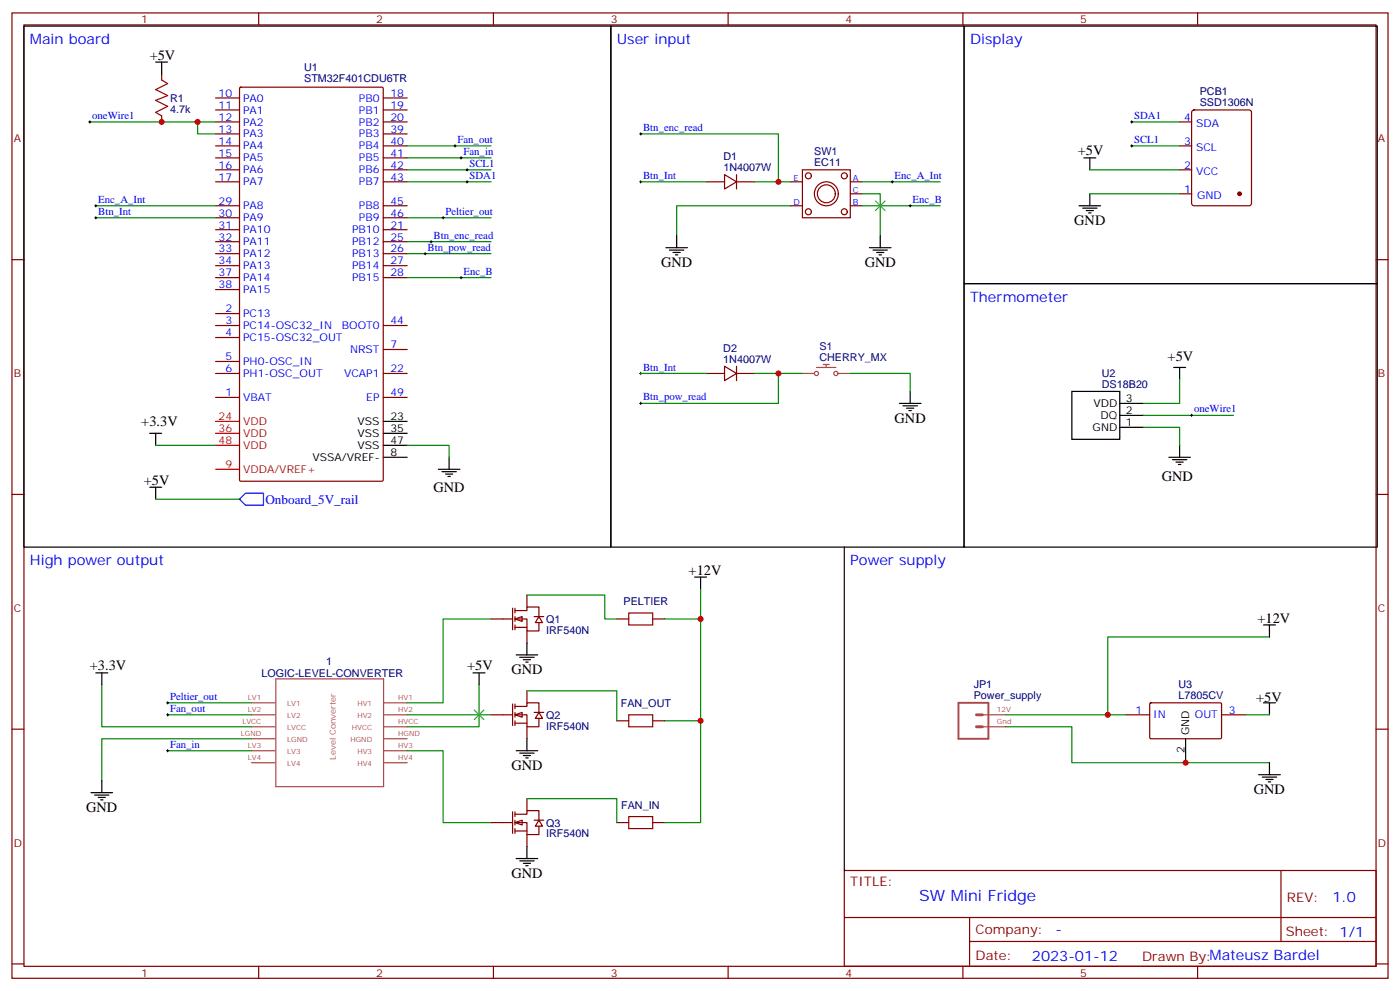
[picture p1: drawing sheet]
<svg xmlns="http://www.w3.org/2000/svg" width="412mm" height="292mm" viewBox="0 0 412 292" stroke-linecap="round" stroke-linejoin="round" font-family="sans-serif">
<g fill="none" stroke="#870000" stroke-width=".35">
<path d="M3.5 3.8h405.4v284.3h-405.4zM7.1 7.3h398.2v277.3h-398.2zM76.2 3.8v3.5M145.3 3.8v3.5M214.5 3.8v3.5M283.6 3.8v3.5M352.8 3.8v3.5M47.6 21.8v1.8M47.6 34.1v1.8M63.5 39.4h7.1M63.5 35.9h7.1M63.5 32.4h7.1"/>
<path d="M63.5 28.9h7.1M70.6 25.9l.3-.2h41.6l.3 .2 .1 115.5-.2 .3h-41.8l-.3-.1zM112.9 39.4h7M112.9 35.9h7M112.9 32.4h7M112.9 28.9h7M347.5 35.9h3.5M351.2 32.6l.5-.2h16.2l.7 .4 .1 27.1-.5 .7h-16.5l-.6-.5-.1-27zM63.5 53.6h7.1M63.5 50h7.1M63.5 46.5h7.1M63.5 43h7.1"/>
<path d="M112.9 53.6h7M112.9 50h7M112.9 46.5h7M112.9 43h7M232.8 53.6h3.6M236.4 50h14.1v14.1h-14.1zM250.5 53.6h3.5M250.5 57.1h3.5M347.5 50h3.5M347.5 43h3.5M347.5 57.1h3.5M3.5 76.5h3.6"/>
<path d="M63.5 64.1h7.1M63.5 60.6h7.1M63.5 78.2h7.1M63.5 74.7h7.1M63.5 71.2h7.1M63.5 67.7h7.1M112.9 64.1h7M112.9 60.6h7M112.9 78.2h7M112.9 74.7h7M112.9 71.2h7M112.9 67.7h7"/>
<path d="M232.8 60.6h3.6M250.5 60.6h3.5M405.3 76.5h3.6M63.5 95.9h7.1M63.5 99.4h7.1M63.5 92.4h7.1M63.5 81.8h7.1M63.5 85.3h7.1M112.9 95.9h7M112.9 81.8h7M63.5 117.1h7.1M63.5 110h7.1"/>
<path d="M63.5 106.5h7.1M112.9 117.1h7M112.9 110h7M112.9 102.9h7M3.5 145.6h3.6M405.3 145.6h3.6M3.5 214.8h3.6M331.6 210.5h7.1M338.7 207.2l.3-.2 20.7 .1 .1 .3v10l-.3 .2-20.7-.1-.1-.3zM359.8 210.5h7.1M405.3 214.8h3.6M248.7 256.4h156.6v28.2h-156.6z"/>
<path d="M377.3 256.4v20.9M248.7 270.2h156.5M285.6 277.3h119.6M285.6 270.2v14.2M3.5 283.9h3.6M76.2 284.6v3.5M145.3 284.6v3.5M214.5 284.6v3.5M283.6 284.6v3.5M352.8 284.6v3.5M405.3 283.9h3.6"/>
<circle cx="238.1" cy="51.8" r=".88"/>
<circle cx="243.4" cy="57.1" r="3.5"/>
<circle cx="243.4" cy="57.1" r="2.65"/>
<circle cx="248.7" cy="51.8" r=".88"/>
<circle cx="238.1" cy="62.4" r=".88"/>
<circle cx="248.7" cy="62.4" r=".88"/>
</g>
<path d="M63.5 131.2h7.1M63.5 127.6h7.1M63.5 124.1h7.1M63.5 138.2h7.1" fill="none" stroke="#f00" stroke-width=".35"/>
<g fill="none" stroke="#000" stroke-width=".35">
<path d="M7.1 7.7h172.8v153.4h-172.8zM45.9 18.3h3.5M47.6 18.3v3.5M179.9 7.7h104.1v153.4h-104.1zM284 7.7h121.7v75.8h-121.7zM284 83.5h121.7v77.6h-121.7zM315.7 115.3h14.1v14.1h-14.1zM329.8 118.8h7.1M44.1 127.6h3.5M45.9 127.6v3.6M112.9 131.2h7M112.9 127.6h7"/>
<path d="M112.9 124.1h7M112.9 134.7h7M129.1 138.2h6.4M130.2 138.9h4.2M131.2 139.6h2.1M132.3 134.7v3.5M329.8 125.9h7.1M329.8 122.3h7.1M131.9 140.3h.7M349.2 217.6v7"/>
</g>
<g fill="none" stroke="#008700" stroke-width=".35">
<path d="M26.5 35.9h31.7v3.5h5.3M58.2 35.9h5.3M119.9 50h24.7M119.9 53.6h24.7M119.9 46.5h24.7M119.9 43h24.7M28.2 60.6h35.3M28.2 64.1h35.3M119.9 71.2h24.7M119.9 74.7h24.7M119.9 64.1h24.7M119.9 81.8h24.7"/>
<path d="M45.9 131.2h17.6M119.9 131.2h12.4v3.5"/>
</g>
<path d="M47.6 23.6l1.8 1-3.5 1.8 3.5 1.8-3.5 1.4 3.5 1.7-3.5 1.8 1.7 1" fill="none" stroke="#a10000" stroke-width=".35"/>
<g fill="none" stroke="#000" stroke-width=".29">
<path d="M26.1 35.9h.7M26.5 35.6v.7M133.7 43h.7M134.1 42.6v.7M135.5 46.5h.7M135.8 46.1v.7M137.2 50h.7M137.2 53.6h.7M137.6 49.7v.7M137.6 53.2v.7M27.9 60.6h.7M27.9 64.1h.7"/>
<path d="M28.2 60.3v.7M28.2 63.8v.7M124.9 74.7h.7M125.2 74.4v.7M126.6 71.2h.8M127 70.8v.7M130.2 64.1h.7M130.5 63.8v.7M135.5 81.8h.7M135.8 81.4v.7"/>
</g>
<circle cx="365.1" cy="57.1" r=".53" fill="#870000" stroke="#870000" stroke-width=".35"/>
<g fill="none" stroke="#a64a4a" stroke-width=".35">
<path d="M236.4 110h3.4M240.5 108.2h5.7M242.5 107.4h1.7M243.4 107.4v.8M247 110h3.5M81.2 200h31.8v31.7h-31.8zM74.1 207h6.9M74.1 210.5h6.9M74.1 214.1h6.9M74.1 217.6h6.9M113 207h6.9M113 210.5h6.9"/>
<path d="M113 214.1h6.9M113 217.6h6.9M74.1 221.1h6.9M74.1 224.6h6.9M113 221.1h6.9M113 224.6h6.9"/>
<circle cx="240.5" cy="110" r=".62"/>
<circle cx="246.2" cy="110" r=".62"/>
</g>
<g fill="#fff" stroke="#870000" stroke-width=".35">
<path d="M151.7 182.3l2.1-.7v1.4z"/>
<path d="M158.7 181.6l1.1 1.8h-2.1z"/>
</g>
<path d="M151 179.1v6.4M151.7 179.8h3.5v-1h3.5v2.8M151.7 179.1v1.5M155.2 175.3v3.5M144.6 182.3h6.4M151.7 182.3h3.5v3.5h3.5v-2.4M151.7 184.8h3.5M151.7 181.6v1.4M151.7 184.1v1.4M155.2 185.8v3.6M157.3 181.6h2.9" fill="none" stroke="#870000" stroke-width=".35"/>
<g fill="#fff" stroke="#870000" stroke-width=".35">
<path d="M151.7 210.5l2.1-.7v1.4z"/>
<path d="M158.7 209.8l1.1 1.8h-2.1z"/>
</g>
<path d="M144.6 210.5h6.4M151 207.4v6.3M151.7 208.1h3.5v-1.1h3.5v2.8M151.7 210.5h3.5v3.6h3.5v-2.5M151.7 213h3.5M151.7 207.4v1.4M151.7 209.8v1.4M151.7 212.3v1.4M155.2 203.5v3.5M155.2 214.1v3.5M157.3 209.8h2.9" fill="none" stroke="#870000" stroke-width=".35"/>
<g fill="#fff" stroke="#870000" stroke-width=".35">
<path d="M151.7 242.3l2.1-.7v1.4z"/>
<path d="M158.7 241.6l1.1 1.7h-2.1z"/>
</g>
<g fill="none" stroke="#870000" stroke-width=".35">
<path d="M208.1 53.6h5.3M213.4 51.4l3.6 2.2-3.6 2.1zM217 53.6h5.2M217 51.4v4.3M208.1 110h5.3M213.4 107.9l3.6 2.1-3.6 2.1zM217 107.9v4.2M217 110h5.2M181.7 182.3h3.5M192.3 182.3h3.5M181.7 212.3h3.5M192.3 212.3h3.5"/>
<path d="M151 239.1v6.4M151.7 239.8h3.5v-1h3.5v2.8M151.7 239.1v1.4M155.2 235.2v3.6M144.6 242.3h6.4M151.7 242.3h3.5v3.5h3.5v-2.5M151.7 244.8h3.5M151.7 241.6v1.4M151.7 244.1v1.4M155.2 245.8v3.5M157.3 241.6h2.9M181.7 242.3h3.5"/>
<path d="M192.3 242.3h3.5"/>
</g>
<path d="M70.6 147l1.7-1.7h5.3v3.5h-5.3z" fill="none" stroke="#00f" stroke-width=".35"/>
<g fill="none" stroke="#000" stroke-width=".35">
<path d="M319.3 46.5h3.5M321 46.5v3.5M321 57.1v3.5M196.1 73h6.4M197.2 73.7h4.2M198.3 74.4h2.1M199 75.1h.7M199.3 69.4v3.6M256.1 73h6.4M257.2 73.7h4.2M258.2 74.4h2.1M258.9 75.1h.7"/>
<path d="M259.3 69.4v3.6M317.9 60.6h6.3M318.9 61.3h4.2M320 62h2.1M320.7 62.7h.7M264.9 118.8h6.4M266 119.5h4.2M268.1 115.3v3.5M345.7 108.2h3.5M347.5 108.2v3.6M267.1 120.2h2.1M267.8 120.9h.7"/>
<path d="M344.3 134.7h6.4M345.4 135.4h4.2M346.4 136.1h2.1M347.1 136.8h.7M347.5 131.2v3.5M44.1 143.5h3.5M45.9 143.5v3.5M204.6 170h3.5M206.4 170v3.5M248.7 161.1v95.3M28.2 198.2h3.5M30 198.2v3.5"/>
<path d="M139.3 198.2h3.6M141.1 198.2v3.5M152 192.9h6.4M153.1 193.6h4.2M154.2 194.3h2.1M154.9 195h.7M155.2 189.4v3.5M372.2 184.1h3.5M373.9 184.1v3.5M155.2 217.6v3.5M372.2 207h3.5M373.9 207v3.5"/>
<path d="M26.8 233.5h6.4M27.9 234.2h4.2M28.9 234.9h2.1M29.6 235.6h.7M30 229.9v3.6M152 221.1h6.4M153.1 221.8h4.2M154.2 222.5h2.1M154.9 223.2h.7M370.8 228.2h6.3M371.8 228.9h4.3M372.9 229.6h2.1"/>
<path d="M373.6 230.3h.7M373.9 224.6v3.6M152 252.9h6.4M153.1 253.6h4.2M154.2 254.3h2.1M154.9 255h.7M155.2 249.3v3.6"/>
</g>
<g fill="none" stroke="#008700" stroke-width=".35">
<path d="M188.7 39.4h40.6v14.2M333.4 35.9h14.1M188.7 53.6h19.4M222.2 53.6h10.6M254 57.1h5.3v12.3M254 53.6h22.9M321 50h26.5M321 57.1h26.5M333.4 43h14.1M232.8 60.6h-33.5v8.8M254 60.6h22.9M188.7 110h19.4"/>
<path d="M222.2 110h14.2M229.3 110v8.8h-40.6M250.5 110h17.6v5.3M347.5 111.8v7h-10.6M336.9 125.9h10.6v5.3M336.9 122.3h26.5M45.9 147h24.7M155.2 175.3h23v7h3.5M206.4 173.5v68.8h-10.6M144.6 182.3h-14.1v24.7h-10.6M195.8 182.3h10.6M373.9 187.6h-47.6v22.9"/>
<path d="M30 201.7v12.4h44.1M49.4 210.5h24.7M49.4 207h24.7M74.1 217.6h-44.1v12.3M119.9 210.5h24.7M141.1 201.7v12.4h-21.2M155.2 203.5h26.5v8.8M195.8 212.3h10.6M296.3 214.1h19.4v10.5h58.2M296.3 210.5h35.3M366.9 210.5h7M49.4 221.1h24.7"/>
<path d="M119.9 221.1h10.6v21.2h14.1M155.2 235.2h26.5v7.1"/>
</g>
<path d="M282.3 207h8.9v10.6h-8.9z" fill="none" stroke="#a64a4a" stroke-width=".56"/>
<path d="M287.6 210.5h1.8M287.6 214.1h1.8" fill="none" stroke="#a64a4a" stroke-width=".85"/>
<path d="M289.4 214.1h6.9M289.4 210.5h6.9" fill="none" stroke="#a64a4a" stroke-width=".35"/>
<path d="M185.2 180.6h7.1v3.5h-7.1zM185.2 210.5h7.1v3.6h-7.1zM185.2 240.5h7.1v3.6h-7.1z" fill="none" stroke="#a10000" stroke-width=".35"/>
<g fill="none" stroke="#000" stroke-width=".29">
<path d="M188.4 39.4h.7M188.7 39.1v.7M333 35.9h.7M333.4 35.6v.7M188.4 53.6h.7M188.7 53.2v.7M262.5 53.6h.7M262.8 53.2v.7M333 43h.7M333.4 42.6v.7M267.8 60.6h.7M268.1 60.3v.7"/>
<path d="M188.4 110h.7M188.4 118.8h.7M188.7 109.6v.7M188.7 118.5v.7M350.7 122.3h.7M351 122v.7M49 207h.7M49 210.5h.7M49.4 206.7v.7M49.4 210.2v.7M49 221.1h.7M49.4 220.8v.7"/>
</g>
<path d="M257.9 59.2l2.8 2.8M260.7 59.2l-2.8 2.8M139.7 209.1l2.8 2.8M142.5 209.1l-2.8 2.8" fill="none" stroke="#3c3" stroke-width=".35"/>
<g fill="#c00">
<circle cx="47.6" cy="35.9" r=".88"/>
<circle cx="58.2" cy="35.9" r=".88"/>
<circle cx="326.3" cy="210.5" r=".88"/>
<circle cx="349.3" cy="224.6" r=".88"/>
<circle cx="206.4" cy="212.3" r=".88"/>
<circle cx="206.4" cy="182.3" r=".88"/>
<circle cx="229.3" cy="110" r=".88"/>
<circle cx="229.3" cy="53.6" r=".88"/>
</g>
<text font-size="4.6" fill="#00f" x="270.8" y="265.4">SW Mini Fridge</text>
<g font-size="4.2" fill="#00f">
<text x="8.8" y="13">Main board</text>
<text x="181.7" y="13">User input</text>
<text x="285.8" y="13">Display</text>
<text x="285.8" y="88.8">Thermometer</text>
<text x="8.8" y="166.4">High power output</text>
<text x="250.5" y="166.4">Power supply</text>
<text x="392.5" y="265.7">1.0</text>
<text x="310.9" y="275.2">-</text>
<text x="304" y="283">2023-01-12</text>
</g>
<g font-size="4.2">
<text x="44.1" y="17.6">+5V</text>
<text x="317.5" y="45.8">+5V</text>
<text x="316.4" y="66.3">GND</text>
<text x="194.7" y="78.6">GND</text>
<text x="254.7" y="78.6">GND</text>
<text x="344" y="106.5">+5V</text>
<text x="41.6" y="125.5">+3.3V</text>
<text x="263.5" y="124.5">GND</text>
<text x="42.3" y="142.8">+5V</text>
<text x="342.2" y="141.7">GND</text>
<text x="127.7" y="144.9">GND</text>
<text x="202.8" y="169.3">+12V</text>
<text x="370.4" y="183.4">+12V</text>
<text x="26.5" y="197.5">+3.3V</text>
<text x="137.6" y="197.5">+5V</text>
<text x="150.6" y="198.5">GND</text>
<text x="370" y="206.7">+5V</text>
<text x="150.6" y="226.8">GND</text>
<text x="369.4" y="233.8">GND</text>
<text x="25.4" y="239.1">GND</text>
<text x="150.6" y="258.5">GND</text>
</g>
<text font-size="3.9" fill="#00f" x="78.2" y="148.4">Onboard_5V_rail</text>
<g font-size="3.9" fill="#800">
<text x="250.5" y="261">TITLE:</text>
<text x="379.1" y="265.7">REV:</text>
<text x="287.4" y="275.2">Company:</text>
<text x="378.7" y="275.8">Sheet: 1/1</text>
<text x="287.4" y="282.9">Date:</text>
<text x="336.4" y="282.9">Drawn By:Mateusz Bardel</text>
</g>
<g font-size="3.2" fill="#800">
<text x="41.6" y="6.8">1</text>
<text x="110.8" y="6.8">2</text>
<text x="179.9" y="6.8">3</text>
<text x="249.1" y="6.8">4</text>
<text x="318.2" y="6.8">5</text>
<text x="4.1" y="41.9">A</text>
<text x="405.9" y="41.9">A</text>
<text x="4.1" y="111.1">B</text>
<text x="405.9" y="111.1">B</text>
<text x="4.1" y="180.2">C</text>
<text x="405.9" y="180.2">C</text>
<text x="4.1" y="249.3">D</text>
<text x="405.9" y="249.3">D</text>
<text x="41.6" y="287.6">1</text>
<text x="110.8" y="287.6">2</text>
<text x="179.9" y="287.6">3</text>
<text x="249.1" y="287.6">4</text>
<text x="318.2" y="287.6">5</text>
</g>
<g font-size="3.2" fill="#000080">
<text x="89.6" y="21">U1</text>
<text x="89.6" y="24.2">STM32F401CDU6TR</text>
<text x="353.4" y="28.1">PCB1</text>
<text x="50.1" y="33.2">4.7k</text>
<text x="50.1" y="30">R1</text>
<text x="353.4" y="31.3">SSD1306N</text>
<text x="213.1" y="47.2">D1</text>
<text x="239.8" y="45.8">SW1</text>
<text x="213.1" y="50.4">1N4007W</text>
<text x="239.8" y="49">EC11</text>
<text x="213.1" y="106.8">1N4007W</text>
<text x="213.1" y="103.6">D2</text>
<text x="241.4" y="106.3">CHERRY_MX</text>
<text x="241.4" y="103.1">S1</text>
<text x="324.6" y="111">U2</text>
<text x="324.6" y="114.2">DS18B20</text>
<text x="183.7" y="178.2">PELTIER</text>
<text x="160.9" y="183.5">Q1</text>
<text x="160.9" y="186.7">IRF540N</text>
<text x="96.1" y="195.7">1</text>
<text x="77" y="199.4">LOGIC-LEVEL-CONVERTER</text>
<text x="286.8" y="202.8">JP1</text>
<text x="347.1" y="202.7">U3</text>
<text x="182.9" y="208.2">FAN_OUT</text>
<text x="286.8" y="206">Power_supply</text>
<text x="347.1" y="205.8">L7805CV</text>
<text x="160.9" y="214.9">IRF540N</text>
<text x="160.9" y="211.7">Q2</text>
<text x="183" y="238.2">FAN_IN</text>
<text x="160.9" y="243.5">Q3</text>
<text x="160.9" y="246.6">IRF540N</text>
</g>
<g font-size="3.2" fill="#00f">
<text x="64.4" y="28.5">10</text>
<text x="71.6" y="29.9">PA0</text>
<text x="105.7" y="29.9">PB0</text>
<text x="115" y="28.5">18</text>
<text x="27.2" y="35">oneWire1</text>
<text x="64.4" y="35.6">12</text>
<text x="64.4" y="32">11</text>
<text x="71.6" y="33.4">PA1</text>
<text x="105.7" y="33.4">PB1</text>
<text x="115" y="35.6">20</text>
<text x="115" y="32">19</text>
<text x="334.1" y="35">SDA1</text>
<text x="348.8" y="35.6">4</text>
<text x="64.4" y="39.1">13</text>
<text x="71.6" y="40.5">PA3</text>
<text x="71.6" y="37">PA2</text>
<text x="105.7" y="40.5">PB3</text>
<text x="105.7" y="37">PB2</text>
<text x="115" y="39.1">39</text>
<text x="189.4" y="38.6">Btn_enc_read</text>
<text x="352.3" y="37.3">SDA</text>
<text x="64.4" y="46.1">15</text>
<text x="64.4" y="42.6">14</text>
<text x="71.6" y="47.6">PA5</text>
<text x="71.6" y="44">PA4</text>
<text x="105.7" y="47.6">PB5</text>
<text x="105.7" y="44">PB4</text>
<text x="115" y="46.1">41</text>
<text x="115" y="42.6">40</text>
<text x="134.8" y="42.1">Fan_out</text>
<text x="136.5" y="45.6">Fan_in</text>
<text x="334.1" y="42.1">SCL1</text>
<text x="348.8" y="42.6">3</text>
<text x="352.3" y="44.4">SCL</text>
<text x="64.4" y="53.2">17</text>
<text x="64.4" y="49.7">16</text>
<text x="71.6" y="51.1">PA6</text>
<text x="105.7" y="51.1">PB6</text>
<text x="115" y="53.2">43</text>
<text x="115" y="49.7">42</text>
<text x="138.3" y="49.1">SCL1</text>
<text x="138.3" y="52.7">SDA1</text>
<text x="189.4" y="52.7">Btn_Int</text>
<text x="263.5" y="52.7">Enc_A_Int</text>
<text x="348.8" y="49.7">2</text>
<text x="352.3" y="51.4">VCC</text>
<text x="28.9" y="59.7">Enc_A_Int</text>
<text x="71.6" y="54.6">PA7</text>
<text x="105.7" y="54.6">PB7</text>
<text x="268.8" y="59.7">Enc_B</text>
<text x="348.8" y="56.7">1</text>
<text x="352.7" y="58.5">GND</text>
<text x="28.9" y="63.3">Btn_Int</text>
<text x="64.4" y="63.8">30</text>
<text x="64.4" y="60.3">29</text>
<text x="71.6" y="65.2">PA9</text>
<text x="71.6" y="61.7">PA8</text>
<text x="105.7" y="65.2">PB9</text>
<text x="105.7" y="61.7">PB8</text>
<text x="115" y="63.8">46</text>
<text x="115" y="60.3">45</text>
<text x="131.2" y="63.3">Peltier_out</text>
<text x="64.4" y="70.8">32</text>
<text x="64.4" y="67.3">31</text>
<text x="71.6" y="68.7">PA10</text>
<text x="103.7" y="68.7">PB10</text>
<text x="115" y="70.8">25</text>
<text x="115" y="67.3">21</text>
<text x="127.7" y="70.3">Btn_enc_read</text>
<text x="64.4" y="77.9">34</text>
<text x="64.4" y="74.4">33</text>
<text x="71.6" y="75.8">PA12</text>
<text x="71.6" y="72.2">PA11</text>
<text x="103.7" y="75.8">PB13</text>
<text x="103.7" y="72.2">PB12</text>
<text x="115" y="77.9">27</text>
<text x="115" y="74.4">26</text>
<text x="125.9" y="73.8">Btn_pow_read</text>
<text x="64.4" y="81.4">37</text>
<text x="71.6" y="82.8">PA14</text>
<text x="71.6" y="79.3">PA13</text>
<text x="103.7" y="82.8">PB15</text>
<text x="103.7" y="79.3">PB14</text>
<text x="115" y="81.4">28</text>
<text x="136.5" y="80.9">Enc_B</text>
<text x="64.4" y="84.9">38</text>
<text x="71.6" y="86.4">PA15</text>
<text x="66.4" y="95.5">3</text>
<text x="66.4" y="92">2</text>
<text x="71.6" y="93.4">PC13</text>
<text x="115" y="95.5">44</text>
<text x="66.4" y="99.1">4</text>
<text x="71.6" y="100.5">PC15-OSC32_OUT</text>
<text x="71.6" y="96.9">PC14-OSC32_IN</text>
<text x="100.7" y="96.9">BOOT0</text>
<text x="66.4" y="106.1">5</text>
<text x="71.6" y="107.5">PH0-OSC_IN</text>
<text x="103.1" y="104">NRST</text>
<text x="115" y="102.6">7</text>
<text x="66.4" y="109.6">6</text>
<text x="71.6" y="111.1">PH1-OSC_OUT</text>
<text x="101.3" y="111.1">VCAP1</text>
<text x="115" y="109.6">22</text>
<text x="189.4" y="109.1">Btn_Int</text>
<text x="66.4" y="116.7">1</text>
<text x="71.6" y="118.1">VBAT</text>
<text x="107.9" y="118.1">EP</text>
<text x="115" y="116.7">49</text>
<text x="189.4" y="118">Btn_pow_read</text>
<text x="351.7" y="121.5">oneWire1</text>
<text x="50.1" y="209.7">Fan_out</text>
<text x="50.1" y="206.1">Peltier_out</text>
<text x="334.5" y="210.2">1</text>
<text x="339.7" y="211.6">IN</text>
<text x="352" y="211.6">OUT</text>
<text x="361.9" y="210.2">3</text>
<text x="50.1" y="220.3">Fan_in</text>
</g>
<g font-size="3.2">
<text x="322.1" y="119.9">VDD</text>
<text x="331.6" y="118.5">3</text>
<text x="105.3" y="125.2">VSS</text>
<text x="115" y="123.8">23</text>
<text x="324.2" y="123.4">DQ</text>
<text x="331.6" y="125.5">1</text>
<text x="331.6" y="122">2</text>
<text x="105.3" y="128.7">VSS</text>
<text x="115" y="130.8">47</text>
<text x="115" y="127.3">35</text>
<text x="321.9" y="126.9">GND</text>
<text x="92.1" y="135.7">VSSA/VREF-</text>
<text x="105.3" y="132.2">VSS</text>
<text x="115" y="134.3">8</text>
<text x="348.9" y="221.7" transform="rotate(-90 348.9 221.7)">2</text>
<text x="350.3" y="216.5" transform="rotate(-90 350.3 216.5)">GND</text>
</g>
<g font-size="3.2" fill="#f00">
<text x="64.4" y="123.8">24</text>
<text x="71.6" y="125.2">VDD</text>
<text x="64.4" y="130.8">48</text>
<text x="64.4" y="127.3">36</text>
<text x="71.6" y="128.7">VDD</text>
<text x="66.4" y="137.9">9</text>
<text x="71.6" y="132.2">VDD</text>
<text x="71.6" y="139.3">VDDA/VREF+</text>
</g>
<g font-size="2.5" fill="#00f">
<text x="233.7" y="53.2">E</text>
<text x="251.2" y="53.2">A</text>
<text x="251.2" y="56.7">C</text>
<text x="233.8" y="60.3">D</text>
<text x="251.2" y="60.3">B</text>
</g>
<text font-size="2.5" fill="#a54b4b" x="98.9" y="223.9" transform="rotate(-90 98.9 223.9)">Level Converter</text>
<g font-size="2.1" fill="#a54b4b">
<text x="73" y="206.3">LV1</text>
<text x="73" y="209.8">LV2</text>
<text x="84.6" y="208.1">LV1</text>
<text x="105.3" y="208.1">HV1</text>
<text x="117.3" y="206.3">HV1</text>
<text x="117.3" y="209.8">HV2</text>
<text x="293.7" y="209.8">12V</text>
<text x="71.4" y="213.4">LVCC</text>
<text x="84.6" y="211.6">LV2</text>
<text x="84.6" y="215.1">LVCC</text>
<text x="103.6" y="215.1">HVCC</text>
<text x="105.3" y="211.6">HV2</text>
<text x="117.3" y="213.4">HVCC</text>
<text x="293.7" y="213.4">Gnd</text>
<text x="70.9" y="216.9">LGND</text>
<text x="73" y="220.4">LV3</text>
<text x="84.6" y="218.6">LGND</text>
<text x="103.2" y="218.6">HGND</text>
<text x="117.3" y="216.9">HGND</text>
<text x="117.3" y="220.4">HV3</text>
<text x="73" y="224">LV4</text>
<text x="84.6" y="222.2">LV3</text>
<text x="84.6" y="225.7">LV4</text>
<text x="105.3" y="222.2">HV3</text>
<text x="105.3" y="225.7">HV4</text>
<text x="117.3" y="224">HV4</text>
</g>
</svg>
